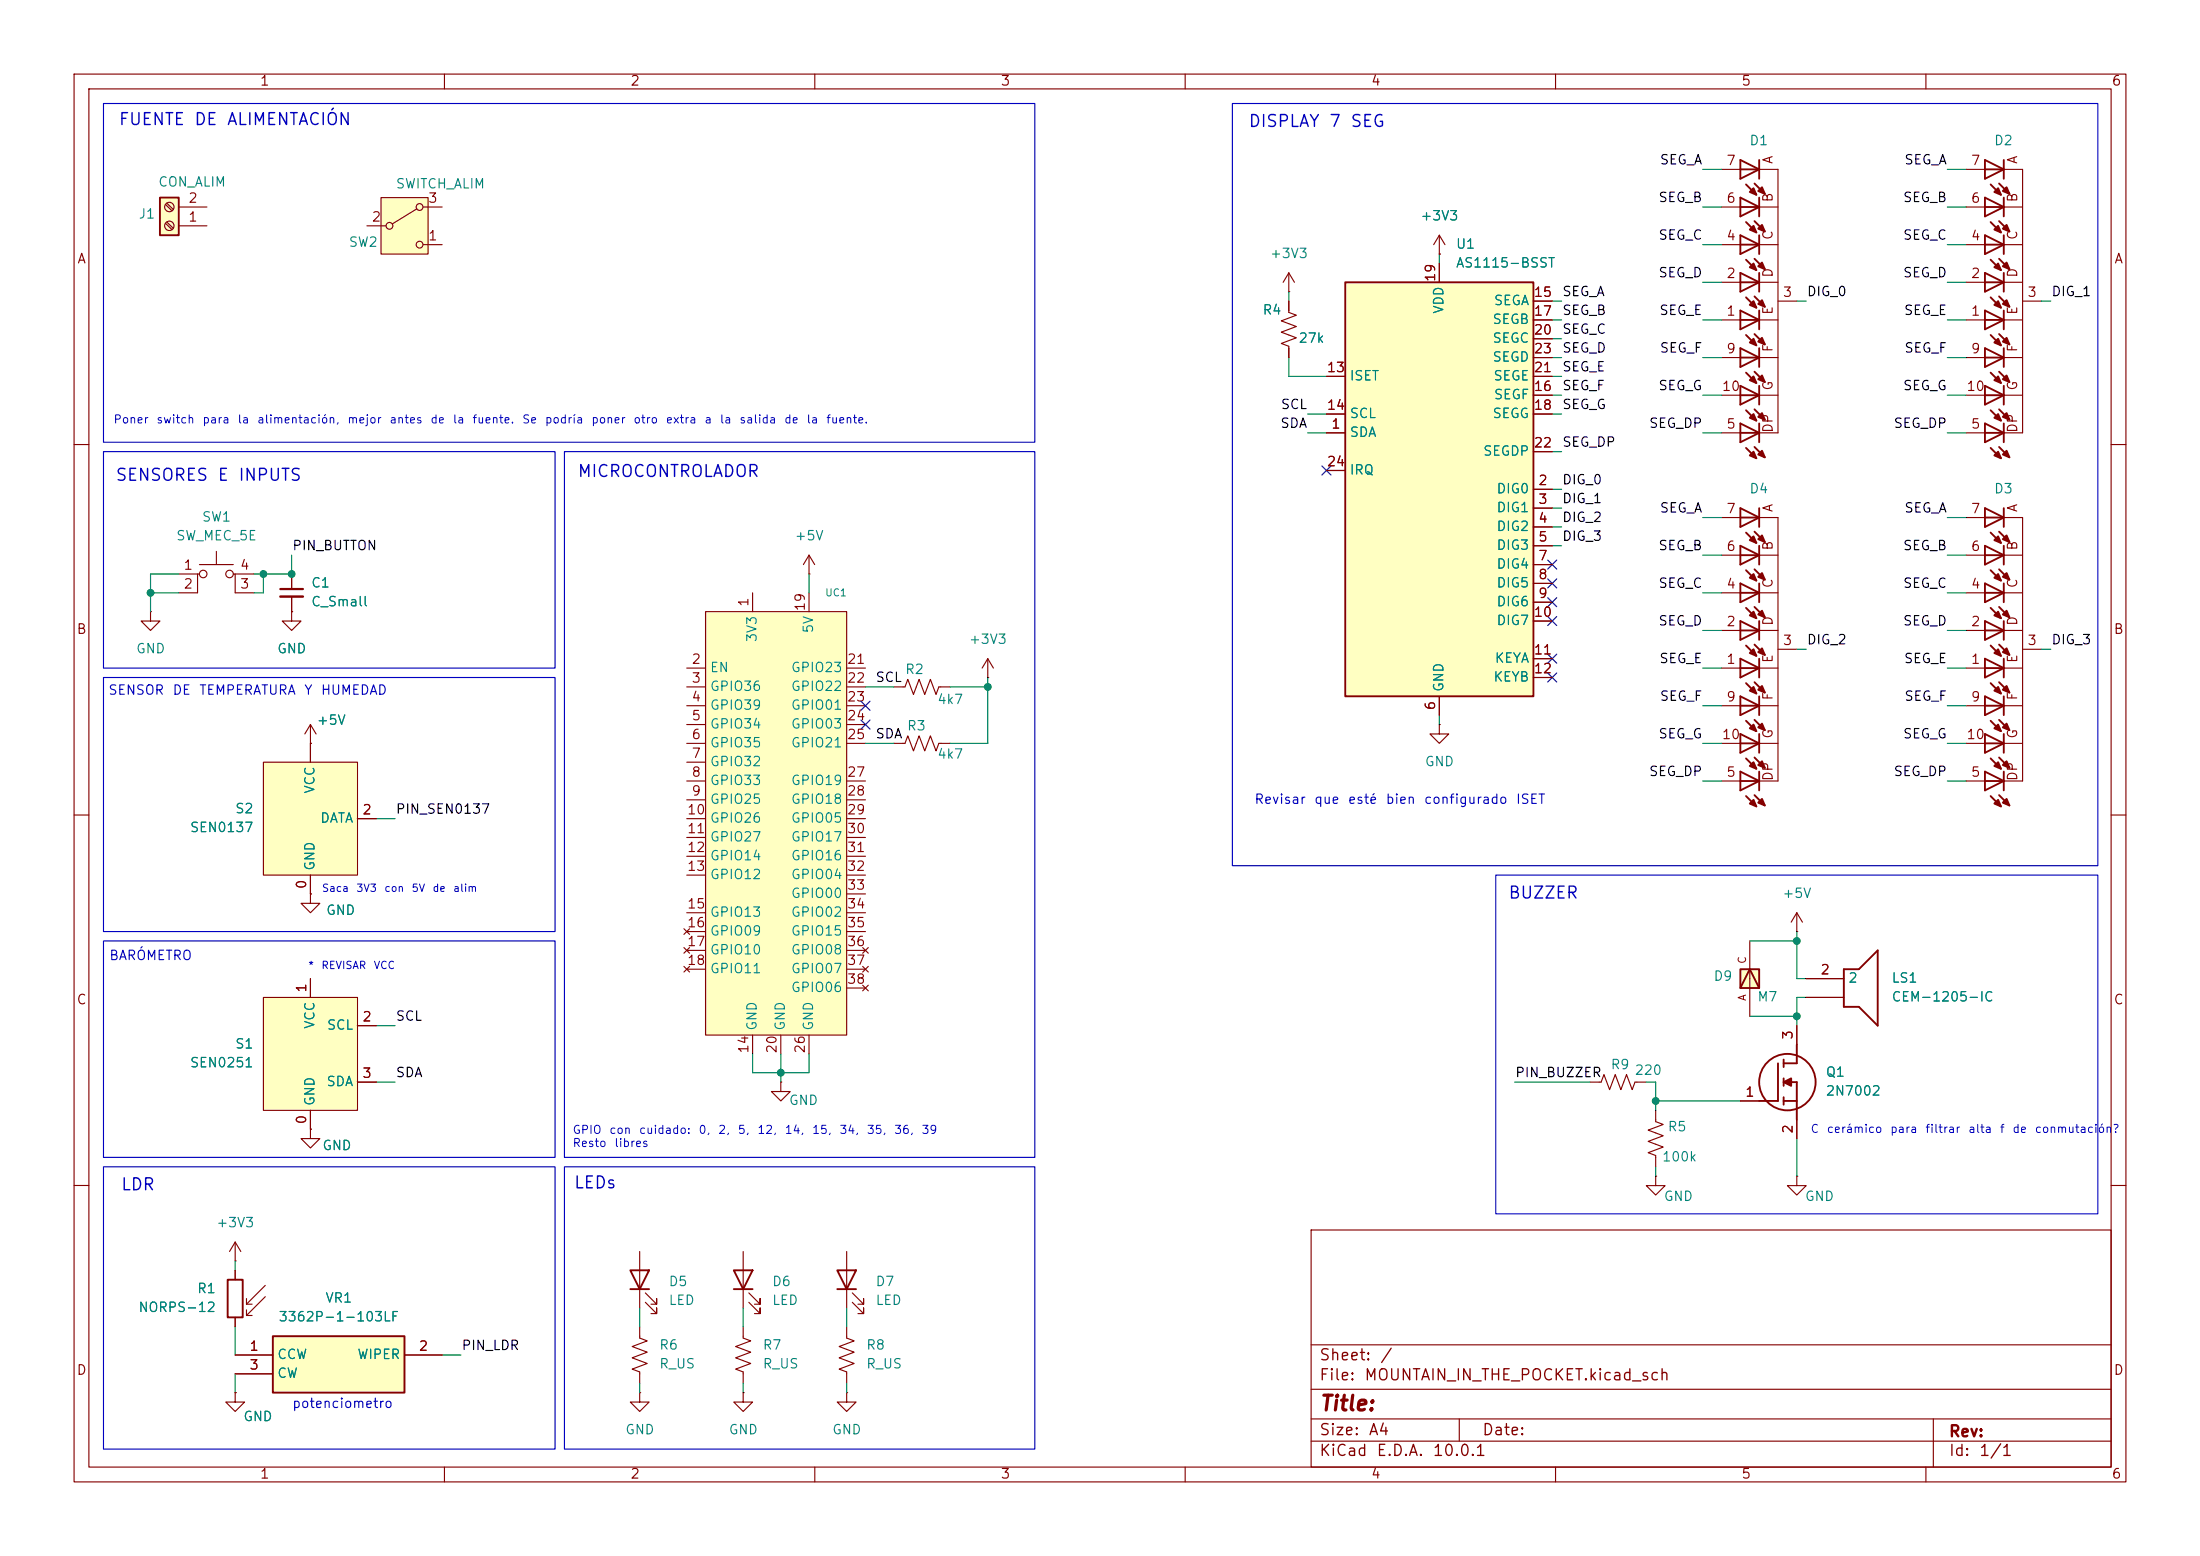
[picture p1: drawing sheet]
<svg xmlns="http://www.w3.org/2000/svg" width="297mm" height="210mm" viewBox="0 0 297 210" stroke-linecap="round" stroke-linejoin="round" font-family="sans-serif">
<path d="M0 0h297v210h-297z" fill="#fff" stroke="#fff" stroke-width=".14"/>
<g fill="none" stroke="#840000" stroke-width=".15">
<path d="M10 10h277v190h-277zM12 12h273v186h-273zM60 10v2M110 10v2M160 10v2M210 10v2M260 10v2M10 60h2M285 60h2M10 110h2M285 110h2M10 160h2"/>
<path d="M177 166h108v32h-108zM285 160h2M60 198v2M110 198v2M160 198v2M177 194.5h108M177 191.5h108M177 187.5h108M177 181.5h108M197 191.5v3M210 198v2M260 198v2"/>
<path d="M261 191.5v6.5"/>
</g>
<path d="M234.9 130.8h2.6v2.6h-2.6z" fill="#ffffc2"/>
<path d="M234.9 130.8h2.6v2.6h-2.6zM234.9 133.4l1.3-2.6 1.3 2.6" fill="none" stroke="#840000" stroke-width=".25"/>
<g fill="none" stroke="#840000" stroke-width=".15">
<path d="M236.2 127v10.2M41.9 152.4v1.3h1.3l-1.3 1.2-1.3-1.2h1.3M41.9 152.4h.1M214.6 146.1h1.6l.3-1.1 .8 2.1 .8-2.1 .7 2.1 .8-2.1 .7 2.1 .4-1h1.5M223.5 149.9v1.5l1 .4-2 .7 2 .8-2 .8 2 .7-2 .8 1 .4v1.5M223.5 158.8v1.2h1.3l-1.3 1.3-1.3-1.3h1.3M223.5 158.8h.1M242.6 158.8v1.2h1.2l-1.2 1.3-1.3-1.3h1.3M242.6 158.8h.1M114.3 179.1v1.5l1 .4-2 .7 2 .8-2 .8 2 .7-2 .8 1 .4v1.5M86.4 188v1.2h1.2l-1.2 1.3-1.3-1.3h1.3M86.4 188h.1"/>
<path d="M114.3 188v1.2h1.3l-1.3 1.3-1.3-1.3h1.3M114.3 188h.1"/>
</g>
<path d="M35.6 134.6h12.7v15.3h-12.7z" fill="#ffffc2"/>
<g fill="none" stroke="#840000" stroke-width=".15">
<path d="M109.2 77.5h.1M109.2 74.9l-.7 1.3M109.2 74.9l.8 1.3M109.2 74.9v2.6M39.4 82.6v1.2h1.2l-1.2 1.3-1.3-1.3h1.3M39.4 82.6h.1M120.6 92.7h1.6l.4-1 .7 2 .8-2 .7 2 .8-2 .8 2 .3-1h1.6M133.3 91.4h.1M133.3 88.9l-.7 1.3M133.3 88.9l.8 1.3M133.3 88.9v2.5M120.6 100.3h1.6l.4-1 .7 2 .8-2 .7 2 .8-2 .8 2 .3-1h1.6"/>
<path d="M35.6 134.6h12.7v15.3h-12.7zM41.9 132.1v2.5M48.3 138.4h2.5M41.9 149.9v2.5M48.3 146.1h2.5M86.4 179.1v1.5l1 .4-2.1 .7 2.1 .8-2.1 .8 2.1 .7-2.1 .8 1.1 .4v1.5M100.3 179.1v1.5l1 .4-2 .7 2 .8-2 .8 2 .7-2 .8 1 .4v1.5M100.3 188v1.2h1.3l-1.3 1.3-1.2-1.3h1.2M100.3 188h.1"/>
</g>
<path d="M51.4 26.7h6.4v7.6h-6.4z" fill="#ffffc2"/>
<g fill="none" stroke="#840000" stroke-width=".15">
<path d="M49.5 30.5h2.6M51.4 26.7h6.4v7.6h-6.4zM56.3 28.2l-3.3 2M57.1 33h2.6M57.1 27.9h2.6M174 39.4h.1M174 36.8l-.8 1.3M174 36.8l.8 1.3M174 36.8v2.6"/>
<circle cx="52.6" cy="30.5" r=".46"/>
<circle cx="56.6" cy="27.9" r=".46"/>
<circle cx="56.6" cy="33" r=".46"/>
</g>
<path d="M95.2 82.6h19.1v57.1h-19.1z" fill="#ffffc2"/>
<g fill="none" stroke="#840000" stroke-width=".15">
<path d="M194.3 34.3h.1M194.3 31.8l-.8 1.2M194.3 31.8l.8 1.2M194.3 31.8v2.5M20.3 82.6v1.2h1.3l-1.3 1.3-1.3-1.3h1.3M20.3 82.6h.1M92.7 90.2h2.5M92.7 92.7h2.5M92.7 95.3h2.5M92.7 97.8h2.5M95.2 82.6h19.1v57.1h-19.1zM101.6 80v2.6"/>
<path d="M109.2 80v2.6M114.3 90.2h2.5M114.3 92.7h2.5M114.3 95.3h2.5M114.3 97.8h2.5M92.7 100.3h2.5M92.7 102.9h2.5M92.7 105.4h2.5M92.7 108h2.5M92.7 110.5h2.5M92.7 113h2.5M92.7 115.6h2.5"/>
<path d="M92.7 118.1h2.5M114.3 100.3h2.5M114.3 105.4h2.5M114.3 108h2.5M114.3 110.5h2.5M114.3 113h2.5M114.3 115.6h2.5M114.3 118.1h2.5M92.3 125.3l.8 .8M92.3 127.9l.8 .8M92.3 130.4l.8 .8M92.7 123.2h2.5"/>
<path d="M92.7 125.7h2.5M92.7 128.3h2.5M92.7 130.8h2.5M93.1 125.3l-.8 .8M93.1 127.9l-.8 .8M93.1 130.4l-.8 .8M101.6 139.7v2.5M105.4 139.7v2.5M109.2 139.7v2.5M114.3 123.2h2.5M114.3 125.7h2.5M114.3 128.3h2.5"/>
<path d="M114.3 130.8h2.5M114.3 120.7h2.5M114.3 133.4h2.5M116.5 127.9l.7 .8M116.5 130.4l.7 .8M116.5 133l.7 .7M117.2 127.9l-.7 .8M117.2 130.4l-.7 .8M117.2 133l-.7 .7M105.4 146.1v1.2h1.3l-1.3 1.3-1.3-1.3h1.3M105.4 146.1h.1M31.7 170.2h.1"/>
<path d="M31.7 167.6l-.7 1.3M31.7 167.6l.8 1.3M31.7 167.6v2.6M31.7 171.5v1.2M31.7 177.8v1.3M33.3 176h.7M33.3 175.3v.7M33.3 176.8v.7M33.3 177.5h.7M35.8 173.5l-2.5 2.5M35.8 175l-2.5 2.5M31.7 188v1.2h1.3l-1.3 1.3-1.2-1.3h1.2"/>
<path d="M31.7 188h.1"/>
</g>
<path d="M30.7 172.7h2.1v5.1h-2.1z" fill="none" stroke="#840000" stroke-width=".25"/>
<path d="M36.8 180.3h17.8v7.7h-17.8z" fill="#ffffc2"/>
<path d="M36.8 180.3h17.8v7.7h-17.8z" fill="none" stroke="#840000" stroke-width=".25"/>
<path d="M39.4 77.5v2M39.4 80.5v2.1M194.3 97.8v1.3h1.3l-1.3 1.2-1.3-1.2h1.3M194.3 97.8h.1M31.7 182.9h5.1M31.7 185.4h5.1M54.6 182.9h5.1" fill="none" stroke="#840000" stroke-width=".15"/>
<path d="M37.8 79.5h3.1" fill="none" stroke="#840000" stroke-width=".3"/>
<path d="M37.8 80.5h3.1" fill="none" stroke="#840000" stroke-width=".33"/>
<path d="M21.6 26.7h2.5v5.1h-2.5z" fill="#ffffc2"/>
<g fill="none" stroke="#840000" stroke-width=".25">
<path d="M21.6 26.7h2.5v5.1h-2.5zM268 68.6l2.5 1.3-2.5 1.2zM268 69.9h2.5M268 73.7l2.5 1.2-2.5 1.3zM268 78.7l2.5 1.3-2.5 1.3zM268 74.9h2.5M268.7 71.9l1.4 1.4M268.7 77l1.4 1.4M269.9 71.8l1.4 1.4M269.9 76.8l1.4 1.4M270.5 68.6v2.5M270.5 73.7v2.5"/>
<path d="M270.5 78.7v2.6M268 83.8l2.5 1.3-2.5 1.3zM268 88.9l2.5 1.3-2.5 1.2zM268 94l2.5 1.3-2.5 1.2zM268 99.1l2.5 1.2-2.5 1.3zM268 80h2.5M268 85.1h2.5M268 90.2h2.5M268 95.3h2.5M268.7 82l1.4 1.4M268.7 87.1l1.4 1.4M268.7 92.2l1.4 1.4"/>
<path d="M268.7 97.3l1.4 1.4M269.9 81.9l1.4 1.4M269.9 87l1.4 1.4M269.9 92.1l1.4 1.4M269.9 97.2l1.4 1.4M270.5 83.8v2.6M270.5 88.9v2.5M270.5 94v2.5M270.5 99.1v2.5M268 104.1l2.5 1.3-2.5 1.3zM268 100.3h2.5M268 105.4h2.5"/>
<path d="M268.7 102.4l1.4 1.4M268.7 107.4l1.4 1.4M269.9 102.2l1.4 1.4M269.9 107.3l1.4 1.4M270.5 104.1v2.6M248.9 130.8h2.1l2.5-2.5v10.1l-2.5-2.5h-2.1zM240 143.5v5.1h-2.5M240.8 148.6h1.8M240.8 143v1M240.8 145.5v1.1M240.8 148.1v1M240.8 146.1h1.8v5"/>
<path d="M242.6 141v2.5h-1.8"/>
<circle cx="241.3" cy="146" r="3.8"/>
</g>
<g fill="none" stroke="#840000" stroke-width=".15">
<path d="M22.4 30.1l.8 .9M22.4 27.6l.8 .8M22.5 30l.9 .8M22.5 27.4l.9 .9M24.1 30.5h3.8M24.1 27.9h3.8M265.4 69.9h2.6M265.4 74.9h2.6M270.5 69.9h2.5v35.5h-2.5M270.5 74.9h2.5M265.4 80h2.6M265.4 85.1h2.6"/>
<path d="M265.4 90.2h2.6M265.4 95.3h2.6M270.5 80h2.5M270.5 85.1h2.5M270.5 90.2h2.5M270.5 95.3h2.5M273 87.6h2.6M265.4 100.3h2.6M265.4 105.4h2.6M270.5 100.3h2.5M41.9 120.7v1.2h1.3l-1.3 1.3-1.3-1.3h1.3M41.9 120.7h.1"/>
<path d="M242.6 125.7h.1M242.6 123.2l-.8 1.3M242.6 123.2l.7 1.3M242.6 123.2v2.5M242.6 138.4v2.6M243.8 134.6h5.1M243.8 132.1h5.1M234.9 148.6h2.6M242.6 151.1v2.6"/>
<circle cx="22.9" cy="30.5" r=".63"/>
<circle cx="22.9" cy="27.9" r=".63"/>
</g>
<g fill="#840000" stroke="#840000" stroke-width=".25">
<path d="M240.8 146.1l1-.6v1.1z"/>
<path d="M270.4 72.8l.5-.5 .4 .9z"/>
<path d="M269.2 72.9l.5-.5 .4 .9z"/>
<path d="M270.4 77.9l.5-.6 .4 .9z"/>
<path d="M269.2 78l.5-.5 .4 .9z"/>
<path d="M270.4 82.9l.5-.5 .4 .9z"/>
<path d="M269.2 83.1l.5-.5 .4 .8z"/>
<path d="M270.4 88l.5-.5 .4 .9z"/>
<path d="M269.2 88.1l.5-.5 .4 .9z"/>
<path d="M270.4 93.1l.5-.5 .4 .9z"/>
<path d="M269.2 93.2l.5-.5 .4 .9z"/>
<path d="M270.4 98.2l.5-.5 .4 .9z"/>
<path d="M269.2 98.3l.5-.5 .4 .9z"/>
<path d="M270.4 103.3l.5-.6 .4 .9z"/>
<path d="M269.2 103.4l.5-.5 .4 .9z"/>
<path d="M270.4 108.3l.5-.5 .4 .9z"/>
<path d="M269.2 108.5l.5-.5 .4 .8z"/>
</g>
<path d="M35.6 102.9h12.7v15.2h-12.7z" fill="#ffffc2"/>
<path d="M35.6 102.9h12.7v15.2h-12.7zM41.9 100.3v2.6M41.9 118.1v2.6M48.3 110.5h2.5" fill="none" stroke="#840000" stroke-width=".15"/>
<path d="M181.6 38.1h25.4v55.9h-25.4z" fill="#ffffc2"/>
<g fill="none" stroke="#840000" stroke-width=".25">
<path d="M181.6 38.1h25.4v55.9h-25.4zM234.9 22.9h2.6M234.9 27.9h2.6M234.9 33h2.6M234.9 38.1h2.6M234.9 21.6l2.6 1.3-2.6 1.2zM234.9 26.7l2.6 1.2-2.6 1.3zM234.9 31.8l2.6 1.2-2.6 1.3zM234.9 36.8l2.6 1.3-2.6 1.3zM235.7 24.9l1.4 1.4M235.7 30l1.4 1.4M235.7 35.1l1.4 1.3"/>
<path d="M236.9 24.8l1.4 1.4M236.9 29.8l1.4 1.4M236.9 34.9l1.4 1.4M237.5 21.6v2.5M237.5 26.7v2.5M237.5 31.8v2.5M237.5 36.8v2.6M268 21.6l2.5 1.3-2.5 1.2zM268 22.9h2.5M268 26.7l2.5 1.2-2.5 1.3zM268 31.8l2.5 1.2-2.5 1.3zM268 36.8l2.5 1.3-2.5 1.3z"/>
<path d="M268 27.9h2.5M268 33h2.5M268 38.1h2.5M268.7 24.9l1.4 1.4M268.7 30l1.4 1.4M268.7 35.1l1.4 1.3M269.9 24.8l1.4 1.4M269.9 29.8l1.4 1.4M269.9 34.9l1.4 1.4M270.5 21.6v2.5M270.5 26.7v2.5M270.5 31.8v2.5"/>
<path d="M270.5 36.8v2.6M234.9 43.2h2.6M234.9 48.3h2.6M234.9 53.3h2.6M234.9 58.4h2.6M234.9 41.9l2.6 1.3-2.6 1.3zM234.9 47l2.6 1.3-2.6 1.2zM234.9 52.1l2.6 1.2-2.6 1.3zM234.9 57.2l2.6 1.2-2.6 1.3zM235.7 40.1l1.4 1.4M235.7 45.2l1.4 1.4M235.7 50.3l1.4 1.4"/>
<path d="M235.7 55.4l1.4 1.4M236.9 40l1.4 1.4M236.9 45.1l1.4 1.4M236.9 50.2l1.4 1.4M236.9 55.2l1.4 1.4M237.5 41.9v2.6M237.5 47v2.5M237.5 52.1v2.5M237.5 57.2v2.5M268 41.9l2.5 1.3-2.5 1.3zM268 47l2.5 1.3-2.5 1.2zM268 52.1l2.5 1.2-2.5 1.3z"/>
<path d="M268 57.2l2.5 1.2-2.5 1.3zM268 43.2h2.5M268 48.3h2.5M268 53.3h2.5M268 58.4h2.5M268.7 40.1l1.4 1.4M268.7 45.2l1.4 1.4M268.7 50.3l1.4 1.4M268.7 55.4l1.4 1.4M269.9 40l1.4 1.4M269.9 45.1l1.4 1.4M269.9 50.2l1.4 1.4"/>
<path d="M269.9 55.2l1.4 1.4M270.5 41.9v2.6M270.5 47v2.5M270.5 52.1v2.5M270.5 57.2v2.5M234.9 68.6l2.6 1.3-2.6 1.2zM234.9 73.7l2.6 1.2-2.6 1.3zM234.9 78.7l2.6 1.3-2.6 1.3zM234.9 69.9h2.6M234.9 74.9h2.6M235.7 60.5l1.4 1.3M235.7 71.9l1.4 1.4"/>
<path d="M235.7 77l1.4 1.4M236.9 60.3l1.4 1.4M236.9 71.8l1.4 1.4M236.9 76.8l1.4 1.4M237.5 68.6v2.5M237.5 73.7v2.5M237.5 78.7v2.6M268.7 60.5l1.4 1.3M269.9 60.3l1.4 1.4M234.9 83.8l2.6 1.3-2.6 1.3zM234.9 88.9l2.6 1.3-2.6 1.2zM234.9 94l2.6 1.3-2.6 1.2z"/>
<path d="M234.9 99.1l2.6 1.2-2.6 1.3zM234.9 80h2.6M234.9 85.1h2.6M234.9 90.2h2.6M234.9 95.3h2.6M235.7 82l1.4 1.4M235.7 87.1l1.4 1.4M235.7 92.2l1.4 1.4M235.7 97.3l1.4 1.4M236.9 81.9l1.4 1.4M236.9 87l1.4 1.4M236.9 92.1l1.4 1.4"/>
<path d="M236.9 97.2l1.4 1.4M237.5 83.8v2.6M237.5 88.9v2.5M237.5 94v2.5M237.5 99.1v2.5M234.9 104.1l2.6 1.3-2.6 1.3zM234.9 100.3h2.6M234.9 105.4h2.6M235.7 102.4l1.4 1.4M235.7 107.4l1.4 1.4M236.9 102.2l1.4 1.4M236.9 107.3l1.4 1.4"/>
<path d="M237.5 104.1v2.6M85.1 171.5h2.5l-1.2 2.5zM85.1 174h2.5M99.1 171.5h2.5l-1.3 2.5zM99.1 174h2.5M113 171.5h2.6l-1.3 2.5zM113 174h2.6"/>
</g>
<g fill="none" stroke="#840000" stroke-width=".15">
<path d="M194.3 34.3h.1M194.3 35.6v2.5M232.4 22.9h2.5M232.4 27.9h2.5M232.4 33h2.5M232.4 38.1h2.5M237.5 22.9h2.5v35.5h-2.5M237.5 27.9h2.5M237.5 33h2.5M237.5 38.1h2.5M265.4 22.9h2.6M265.4 27.9h2.6"/>
<path d="M265.4 33h2.6M265.4 38.1h2.6M270.5 22.9h2.5v35.5h-2.5M270.5 27.9h2.5M270.5 33h2.5M270.5 38.1h2.5M174 40.6v1.6l1 .3-2 .8 2 .8-2 .7 2 .8-2 .8 1 .3v1.6M179.1 58.4h2.5M179.1 50.8h2.5M179.1 55.9h2.5M207 50.8h2.5M207 55.9h2.5"/>
<path d="M207 40.6h2.5M207 53.3h2.5M207 43.2h2.5M207 45.7h2.5M207 48.3h2.5M232.4 58.4h2.5M232.4 53.3h2.5M232.4 43.2h2.5M232.4 48.3h2.5M237.5 53.3h2.5M237.5 43.2h2.5M237.5 48.3h2.5"/>
<path d="M240 40.6h2.6M265.4 58.4h2.6M265.4 53.3h2.6M265.4 43.2h2.6M265.4 48.3h2.6M270.5 53.3h2.5M270.5 43.2h2.5M270.5 48.3h2.5M273 40.6h2.6M24.1 77.5h2.6M26.9 77.5h-.2v2.5h-2.6M26.9 76.2h4.6"/>
<path d="M29.2 74.4v1.8M31.5 77.5h.2v2.5h2.6M31.7 77.5h2.6M39.4 77.5v2M179.1 63.5h2.5M207 66h2.5M207 68.6h2.5M207 71.1h2.5M207 73.7h2.5M207 76.2h2.5M207 78.7h2.5M207 61h2.5"/>
<path d="M232.4 69.9h2.5M232.4 74.9h2.5M237.5 69.9h2.5v35.5h-2.5M237.5 74.9h2.5M39.4 82.6h.1M39.4 80.5v2.1M41.9 97.8l-.8 1.3M41.9 97.8l.8 1.3M41.9 97.8v5.1M194.3 94v2.5M207 81.3h2.5M207 83.8h2.5"/>
<path d="M207 88.9h2.5M207 91.4h2.5M232.4 80h2.5M232.4 85.1h2.5M232.4 90.2h2.5M232.4 95.3h2.5M237.5 80h2.5M237.5 85.1h2.5M237.5 90.2h2.5M237.5 95.3h2.5M240 87.6h2.6M41.9 100.3h.1"/>
<path d="M41.9 118.1v2.6M48.3 110.5h2.5M232.4 100.3h2.5M232.4 105.4h2.5M237.5 100.3h2.5M41.9 120.7h.1M41.9 132.1v2.5M48.3 138.4h2.5M242.6 138.4v2.6M243.8 134.6h5.1M243.8 132.1h5.1M41.9 152.4h.1"/>
<path d="M41.9 149.9v2.5M48.3 146.1h2.5M234.9 148.6h2.6M242.6 151.1v2.6M31.7 171.5v1.2M31.7 177.8v1.3M86.4 168.9v7.6M87.1 175.8l1.5 1.5v-.8v.8h-.7M87.1 174.5l1.5 1.5v-.7v.7h-.7M100.3 168.9v7.6M101.1 175.8l1.5 1.5v-.8v.8h-.7M101.1 174.5l1.5 1.5v-.7v.7h-.7"/>
<path d="M114.3 168.9v7.6M115.1 175.8l1.5 1.5v-.8v.8h-.8M115.1 174.5l1.5 1.5v-.7v.7h-.8M31.7 188h.1M31.7 182.9h5.1M31.7 185.4h5.1M54.6 182.9h5.1"/>
<circle cx="27.4" cy="77.5" r=".51"/>
<circle cx="31" cy="77.5" r=".51"/>
</g>
<g fill="#840000" stroke="#840000" stroke-width=".25">
<path d="M270.4 25.8l.5-.5 .4 .9z"/>
<path d="M269.2 25.9l.5-.5 .4 .9z"/>
<path d="M270.4 30.9l.5-.5 .4 .8z"/>
<path d="M269.2 31l.5-.5 .4 .9z"/>
<path d="M270.4 35.9l.5-.5 .4 .9z"/>
<path d="M269.2 36.1l.5-.5 .4 .8z"/>
<path d="M270.4 41l.5-.5 .4 .9z"/>
<path d="M269.2 41.1l.5-.5 .4 .9z"/>
<path d="M270.4 46.1l.5-.5 .4 .9z"/>
<path d="M269.2 46.2l.5-.5 .4 .9z"/>
<path d="M270.4 51.2l.5-.5 .4 .9z"/>
<path d="M269.2 51.3l.5-.5 .4 .9z"/>
<path d="M270.4 56.3l.5-.5 .4 .8z"/>
<path d="M269.2 56.4l.5-.5 .4 .9z"/>
<path d="M270.4 61.3l.5-.5 .4 .9z"/>
<path d="M269.2 61.5l.5-.5 .4 .8z"/>
<path d="M237.4 25.8l.5-.5 .4 .9z"/>
<path d="M236.2 25.9l.5-.5 .4 .9z"/>
<path d="M237.4 30.9l.5-.5 .4 .8z"/>
<path d="M236.2 31l.5-.5 .4 .9z"/>
<path d="M237.4 35.9l.5-.5 .4 .9z"/>
<path d="M236.2 36.1l.5-.5 .4 .8z"/>
<path d="M237.4 41l.5-.5 .4 .9z"/>
<path d="M236.2 41.1l.5-.5 .4 .9z"/>
<path d="M237.4 46.1l.5-.5 .4 .9z"/>
<path d="M236.2 46.2l.5-.5 .4 .9z"/>
<path d="M237.4 51.2l.5-.5 .4 .9z"/>
<path d="M236.2 51.3l.5-.5 .4 .9z"/>
<path d="M237.4 56.3l.5-.5 .4 .8z"/>
<path d="M236.2 56.4l.5-.5 .4 .9z"/>
<path d="M237.4 61.3l.5-.5 .4 .9z"/>
<path d="M236.2 61.5l.5-.5 .4 .8z"/>
<path d="M237.4 72.8l.5-.5 .4 .9z"/>
<path d="M236.2 72.9l.5-.5 .4 .9z"/>
<path d="M237.4 77.9l.5-.6 .4 .9z"/>
<path d="M236.2 78l.5-.5 .4 .9z"/>
<path d="M237.4 82.9l.5-.5 .4 .9z"/>
<path d="M236.2 83.1l.5-.5 .4 .8z"/>
<path d="M237.4 88l.5-.5 .4 .9z"/>
<path d="M236.2 88.1l.5-.5 .4 .9z"/>
<path d="M237.4 93.1l.5-.5 .4 .9z"/>
<path d="M236.2 93.2l.5-.5 .4 .9z"/>
<path d="M237.4 98.2l.5-.5 .4 .9z"/>
<path d="M236.2 98.3l.5-.5 .4 .9z"/>
<path d="M237.4 103.3l.5-.6 .4 .9z"/>
<path d="M236.2 103.4l.5-.5 .4 .9z"/>
<path d="M237.4 108.3l.5-.5 .4 .9z"/>
<path d="M236.2 108.5l.5-.5 .4 .8z"/>
</g>
<g fill="none" stroke="#008400" stroke-width=".15">
<path d="M174 39.4v1.2M194.3 34.3v1.3M229.9 22.9h2.5M229.9 33h2.5M229.9 27.9h2.5M229.9 38.1h2.5M262.9 22.9h2.5M262.9 33h2.5M262.9 27.9h2.5M262.9 38.1h2.5M174 48.3v2.5h5.1M176.5 55.9h2.6"/>
<path d="M176.5 58.4h2.6M209.5 43.2h1.3M209.5 45.7h1.3M209.5 48.3h1.3M209.5 50.8h1.3M209.5 53.3h1.3M209.5 55.9h1.3M209.5 40.6h1.3M229.9 43.2h2.5M229.9 48.3h2.5M229.9 53.3h2.5M229.9 58.4h2.5"/>
<path d="M242.6 40.6h1.2M262.9 43.2h2.5M262.9 48.3h2.5M262.9 53.3h2.5M262.9 58.4h2.5M275.6 40.6h1.3M24.1 77.5h-3.8v5.1M35.6 77.5v2.5h-1.3M39.4 74.9v2.6h-5.1M109.2 77.5v2.5M209.5 61h1.3M209.5 68.6h1.3"/>
<path d="M209.5 66h1.3M209.5 71.1h1.3M209.5 73.7h1.3M229.9 69.9h2.5M229.9 74.9h2.5M262.9 69.9h2.5M262.9 74.9h2.5M20.3 80h3.8M116.8 92.7h3.8M128.3 92.7h5M133.3 91.4v8.9h-5M194.3 96.5v1.3"/>
<path d="M229.9 90.2h2.5M229.9 85.1h2.5M229.9 95.3h2.5M229.9 80h2.5M242.6 87.6h1.2M262.9 90.2h2.5M262.9 85.1h2.5M262.9 95.3h2.5M262.9 80h2.5M275.6 87.6h1.3M50.8 110.5h2.5M116.8 100.3h3.8"/>
<path d="M229.9 100.3h2.5M229.9 105.4h2.5M262.9 100.3h2.5M262.9 105.4h2.5M50.8 138.4h2.5M236.2 127h6.4M236.2 137.2h6.4M242.6 125.7v6.4h1.2M243.8 134.6h-1.2v3.8M50.8 146.1h2.5M101.6 142.2v2.6h7.6v-2.6M105.4 142.2v3.9"/>
<path d="M204.5 146.1h10.1M222.2 146.1h1.3v3.8M223.5 157.5v1.3M223.5 148.6h11.4M242.6 153.7v5.1M31.7 170.2v1.3M31.7 179.1v3.8M86.4 176.5v2.6M100.3 176.5v2.6M114.3 176.5v2.6M31.7 185.4v2.6M59.7 182.9h2.5"/>
<path d="M86.4 186.7v1.3M100.3 186.7v1.3M114.3 186.7v1.3"/>
</g>
<g fill="none" stroke="#000084" stroke-width=".15">
<path d="M178.5 62.9l1.2 1.2M179.7 62.9l-1.2 1.2M208.9 75.6l1.3 1.2M208.9 78.1l1.3 1.2M210.2 75.6l-1.3 1.2M210.2 78.1l-1.3 1.2M116.2 94.6l1.2 1.3M116.2 97.2l1.2 1.2M117.4 94.6l-1.2 1.3M117.4 97.2l-1.2 1.2M208.9 83.2l1.3 1.2M208.9 88.3l1.3 1.2"/>
<path d="M208.9 90.8l1.3 1.2M208.9 80.7l1.3 1.2M210.2 83.2l-1.3 1.2M210.2 88.3l-1.3 1.2M210.2 90.8l-1.3 1.2M210.2 80.7l-1.3 1.2"/>
</g>
<path d="M14 14h125.7v45.7h-125.7zM166.4 14h116.8v102.8h-116.8zM14 61h60.9v29.2h-60.9zM76.2 61h63.5v95.2h-63.5zM14 91.4h60.9v34.3h-60.9zM201.9 118.1h81.3v45.7h-81.3zM14 127h60.9v29.2h-60.9zM14 157.5h60.9v38.1h-60.9zM76.2 157.5h63.5v38.1h-63.5z" fill="none" stroke="#0000c2" stroke-width=".15"/>
<g fill="#008400" stroke="#008400" stroke-width=".14">
<circle cx="105.4" cy="144.8" r=".46"/>
<circle cx="133.3" cy="92.7" r=".46"/>
<circle cx="223.5" cy="148.6" r=".46"/>
<circle cx="242.6" cy="137.2" r=".46"/>
<circle cx="242.6" cy="127" r=".46"/>
<circle cx="20.3" cy="80" r=".46"/>
<circle cx="35.6" cy="77.5" r=".46"/>
<circle cx="39.4" cy="77.5" r=".46"/>
</g>
<text font-size="2" fill="#840000" x="178" y="190.9">Title:</text>
<g font-size="1.6" fill="#0000c2">
<text x="15.9" y="17.3">FUENTE DE ALIMENTACIÓN</text>
<text x="168.4" y="17.5">DISPLAY 7 SEG</text>
<text x="15.5" y="65.3">SENSORES E INPUTS</text>
<text x="77.9" y="64.8">MICROCONTROLADOR</text>
<text x="203.5" y="121.7">BUZZER</text>
<text x="16.2" y="161.1">LDR</text>
<text x="77.4" y="160.8">LEDs</text>
</g>
<g font-size="1.5" fill="#840000">
<text x="178" y="184">Sheet:</text>
<text x="186.2" y="184">/</text>
<text x="178" y="186.7">File:</text>
<text x="184.1" y="186.7">MOUNTAIN_IN_THE_POCKET.kicad_sch</text>
<text x="178" y="196.9">KiCad</text>
<text x="178" y="194.1">Size:</text>
<text x="184.7" y="194.1">A4</text>
<text x="185.7" y="196.9">E.D.A.</text>
<text x="193.3" y="196.9">10.0.1</text>
<text x="200" y="194.1">Date:</text>
<text x="263" y="194.3">Rev:</text>
<text x="263" y="196.9">Id:</text>
<text x="267.1" y="196.9">1/1</text>
</g>
<g font-size="1.3" fill="#840000">
<text x="35" y="11.9">1</text>
<text x="85" y="11.9">2</text>
<text x="135" y="11.9">3</text>
<text x="185" y="11.9">4</text>
<text x="235" y="11.9">5</text>
<text x="285" y="11.9">6</text>
<text x="233" y="22.6">7</text>
<text x="239.6" y="22.2" transform="rotate(-90 239.6 22.2)">A</text>
<text x="266" y="22.6">7</text>
<text x="272.6" y="22.2" transform="rotate(-90 272.6 22.2)">A</text>
<text x="25.3" y="27.7">2</text>
<text x="57.7" y="27.7">3</text>
<text x="233" y="27.7">6</text>
<text x="239.6" y="27.4" transform="rotate(-90 239.6 27.4)">B</text>
<text x="266" y="27.7">6</text>
<text x="272.6" y="27.4" transform="rotate(-90 272.6 27.4)">B</text>
<text x="10.3" y="35.9">A</text>
<text x="25.3" y="30.2">1</text>
<text x="50.1" y="30.2">2</text>
<text x="57.7" y="32.8">1</text>
<text x="233" y="32.8">4</text>
<text x="239.6" y="32.5" transform="rotate(-90 239.6 32.5)">C</text>
<text x="266" y="32.8">4</text>
<text x="272.6" y="32.5" transform="rotate(-90 272.6 32.5)">C</text>
<text x="285.3" y="35.9">A</text>
<text x="194.1" y="38.1" transform="rotate(-90 194.1 38.1)">19</text>
<text x="207" y="40.4">15</text>
<text x="233" y="37.8">2</text>
<text x="239.6" y="37.6" transform="rotate(-90 239.6 37.6)">D</text>
<text x="240.6" y="40.4">3</text>
<text x="266" y="37.8">2</text>
<text x="272.6" y="37.6" transform="rotate(-90 272.6 37.6)">D</text>
<text x="273.6" y="40.4">3</text>
<text x="207" y="42.9">17</text>
<text x="207" y="45.5">20</text>
<text x="233" y="42.9">1</text>
<text x="239.6" y="47.6" transform="rotate(-90 239.6 47.6)">F</text>
<text x="239.6" y="42.6" transform="rotate(-90 239.6 42.6)">E</text>
<text x="266" y="42.9">1</text>
<text x="272.6" y="47.6" transform="rotate(-90 272.6 47.6)">F</text>
<text x="272.6" y="42.6" transform="rotate(-90 272.6 42.6)">E</text>
<text x="179" y="50.5">13</text>
<text x="207" y="53.1">16</text>
<text x="207" y="50.5">21</text>
<text x="207" y="48">23</text>
<text x="232.4" y="53.1">10</text>
<text x="233" y="48">9</text>
<text x="239.6" y="52.8" transform="rotate(-90 239.6 52.8)">G</text>
<text x="265.4" y="53.1">10</text>
<text x="266" y="48">9</text>
<text x="272.6" y="52.8" transform="rotate(-90 272.6 52.8)">G</text>
<text x="179" y="55.6">14</text>
<text x="179.6" y="58.2">1</text>
<text x="207" y="55.6">18</text>
<text x="233" y="58.2">5</text>
<text x="239.6" y="58.5" transform="rotate(-90 239.6 58.5)">DP</text>
<text x="266" y="58.2">5</text>
<text x="272.6" y="58.5" transform="rotate(-90 272.6 58.5)">DP</text>
<text x="179" y="63.2">24</text>
<text x="207" y="60.7">22</text>
<text x="207.6" y="65.8">2</text>
<text x="207.6" y="68.3">3</text>
<text x="207.6" y="70.9">4</text>
<text x="233" y="69.6">7</text>
<text x="239.6" y="69.2" transform="rotate(-90 239.6 69.2)">A</text>
<text x="266" y="69.6">7</text>
<text x="272.6" y="69.2" transform="rotate(-90 272.6 69.2)">A</text>
<text x="24.7" y="77.2">1</text>
<text x="32.3" y="77.2">4</text>
<text x="207.6" y="73.4">5</text>
<text x="207.6" y="75.9">7</text>
<text x="233" y="74.7">6</text>
<text x="239.6" y="74.4" transform="rotate(-90 239.6 74.4)">B</text>
<text x="266" y="74.7">6</text>
<text x="272.6" y="74.4" transform="rotate(-90 272.6 74.4)">B</text>
<text x="24.7" y="79.8">2</text>
<text x="32.3" y="79.8">3</text>
<text x="101.3" y="82" transform="rotate(-90 101.3 82)">1</text>
<text x="109" y="82.6" transform="rotate(-90 109 82.6)">19</text>
<text x="207" y="83.6">10</text>
<text x="207.6" y="78.5">8</text>
<text x="207.6" y="81">9</text>
<text x="233" y="79.8">4</text>
<text x="239.6" y="79.5" transform="rotate(-90 239.6 79.5)">C</text>
<text x="266" y="79.8">4</text>
<text x="272.6" y="79.5" transform="rotate(-90 272.6 79.5)">C</text>
<text x="10.3" y="85.9">B</text>
<text x="93.3" y="89.9">2</text>
<text x="114.3" y="89.9">21</text>
<text x="207" y="88.6">11</text>
<text x="233" y="89.9">1</text>
<text x="233" y="84.8">2</text>
<text x="239.6" y="89.6" transform="rotate(-90 239.6 89.6)">E</text>
<text x="239.6" y="84.6" transform="rotate(-90 239.6 84.6)">D</text>
<text x="240.6" y="87.4">3</text>
<text x="266" y="89.9">1</text>
<text x="266" y="84.8">2</text>
<text x="272.6" y="89.6" transform="rotate(-90 272.6 89.6)">E</text>
<text x="272.6" y="84.6" transform="rotate(-90 272.6 84.6)">D</text>
<text x="273.6" y="87.4">3</text>
<text x="285.3" y="85.9">B</text>
<text x="93.3" y="92.5">3</text>
<text x="93.3" y="95">4</text>
<text x="114.3" y="92.5">22</text>
<text x="114.3" y="95">23</text>
<text x="194.1" y="96" transform="rotate(-90 194.1 96)">6</text>
<text x="207" y="91.2">12</text>
<text x="233" y="95">9</text>
<text x="239.6" y="94.6" transform="rotate(-90 239.6 94.6)">F</text>
<text x="266" y="95">9</text>
<text x="272.6" y="94.6" transform="rotate(-90 272.6 94.6)">F</text>
<text x="93.3" y="97.5">5</text>
<text x="93.3" y="100.1">6</text>
<text x="114.3" y="97.5">24</text>
<text x="114.3" y="100.1">25</text>
<text x="232.4" y="100.1">10</text>
<text x="239.6" y="99.8" transform="rotate(-90 239.6 99.8)">G</text>
<text x="265.4" y="100.1">10</text>
<text x="272.6" y="99.8" transform="rotate(-90 272.6 99.8)">G</text>
<text x="93.3" y="102.6">7</text>
<text x="93.3" y="105.2">8</text>
<text x="93.3" y="107.7">9</text>
<text x="114.3" y="105.2">27</text>
<text x="114.3" y="107.7">28</text>
<text x="233" y="105.2">5</text>
<text x="239.6" y="105.5" transform="rotate(-90 239.6 105.5)">DP</text>
<text x="266" y="105.2">5</text>
<text x="272.6" y="105.5" transform="rotate(-90 272.6 105.5)">DP</text>
<text x="48.8" y="110.2">2</text>
<text x="92.7" y="110.2">10</text>
<text x="92.7" y="112.8">11</text>
<text x="114.3" y="110.2">29</text>
<text x="114.3" y="112.8">30</text>
<text x="92.7" y="115.3">12</text>
<text x="92.7" y="117.9">13</text>
<text x="114.3" y="115.3">31</text>
<text x="114.3" y="117.9">32</text>
<text x="41.7" y="120.1" transform="rotate(-90 41.7 120.1)">0</text>
<text x="92.7" y="122.9">15</text>
<text x="92.7" y="125.5">16</text>
<text x="114.3" y="120.4">33</text>
<text x="114.3" y="122.9">34</text>
<text x="114.3" y="125.5">35</text>
<text x="92.7" y="128">17</text>
<text x="92.7" y="130.6">18</text>
<text x="114.3" y="128">36</text>
<text x="114.3" y="130.6">37</text>
<text x="245.7" y="131.8">2</text>
<text x="10.3" y="135.9">C</text>
<text x="41.7" y="134.1" transform="rotate(-90 41.7 134.1)">1</text>
<text x="114.3" y="133.1">38</text>
<text x="285.3" y="135.9">C</text>
<text x="48.8" y="138.2">2</text>
<text x="101.3" y="142.3" transform="rotate(-90 101.3 142.3)">14</text>
<text x="105.2" y="142.3" transform="rotate(-90 105.2 142.3)">20</text>
<text x="109" y="142.3" transform="rotate(-90 109 142.3)">26</text>
<text x="242.3" y="140.4" transform="rotate(-90 242.3 140.4)">3</text>
<text x="48.8" y="145.8">3</text>
<text x="235.5" y="148.3">1</text>
<text x="41.7" y="151.8" transform="rotate(-90 41.7 151.8)">0</text>
<text x="242.3" y="153.1" transform="rotate(-90 242.3 153.1)">2</text>
<text x="10.3" y="185.9">D</text>
<text x="33.6" y="182.6">1</text>
<text x="33.6" y="185.2">3</text>
<text x="56.4" y="182.6">2</text>
<text x="285.3" y="185.9">D</text>
<text x="35" y="199.9">1</text>
<text x="85" y="199.9">2</text>
<text x="135" y="199.9">3</text>
<text x="185" y="199.9">4</text>
<text x="235" y="199.9">5</text>
<text x="285" y="199.9">6</text>
</g>
<g font-size="1.3">
<text x="224" y="22.5">SEG_A</text>
<text x="257" y="22.5">SEG_A</text>
<text x="223.8" y="27.6">SEG_B</text>
<text x="256.8" y="27.6">SEG_B</text>
<text x="223.8" y="32.7">SEG_C</text>
<text x="256.8" y="32.7">SEG_C</text>
<text x="210.8" y="40.3">SEG_A</text>
<text x="223.8" y="37.8">SEG_D</text>
<text x="243.8" y="40.3">DIG_0</text>
<text x="256.8" y="37.8">SEG_D</text>
<text x="276.9" y="40.3">DIG_1</text>
<text x="210.8" y="42.8">SEG_B</text>
<text x="210.8" y="47.9">SEG_D</text>
<text x="210.8" y="45.4">SEG_C</text>
<text x="223.9" y="42.8">SEG_E</text>
<text x="224" y="47.9">SEG_F</text>
<text x="256.9" y="42.8">SEG_E</text>
<text x="257" y="47.9">SEG_F</text>
<text x="210.8" y="53">SEG_F</text>
<text x="210.8" y="50.5">SEG_E</text>
<text x="223.8" y="53">SEG_G</text>
<text x="256.8" y="53">SEG_G</text>
<text x="172.8" y="58.1">SDA</text>
<text x="172.8" y="55.5">SCL</text>
<text x="210.8" y="55.5">SEG_G</text>
<text x="222.5" y="58.1">SEG_DP</text>
<text x="255.6" y="58.1">SEG_DP</text>
<text x="210.8" y="65.7">DIG_0</text>
<text x="210.8" y="60.6">SEG_DP</text>
<text x="210.8" y="68.2">DIG_1</text>
<text x="210.8" y="70.8">DIG_2</text>
<text x="224" y="69.5">SEG_A</text>
<text x="257" y="69.5">SEG_A</text>
<text x="39.4" y="74.6">PIN_BUTTON</text>
<text x="210.8" y="73.3">DIG_3</text>
<text x="223.8" y="74.6">SEG_B</text>
<text x="256.8" y="74.6">SEG_B</text>
<text x="223.8" y="79.7">SEG_C</text>
<text x="256.8" y="79.7">SEG_C</text>
<text x="223.8" y="84.7">SEG_D</text>
<text x="223.9" y="89.8">SEG_E</text>
<text x="243.8" y="87.3">DIG_2</text>
<text x="256.8" y="84.7">SEG_D</text>
<text x="256.9" y="89.8">SEG_E</text>
<text x="276.9" y="87.3">DIG_3</text>
<text x="118.1" y="92.4">SCL</text>
<text x="224" y="94.9">SEG_F</text>
<text x="257" y="94.9">SEG_F</text>
<text x="118.1" y="100">SDA</text>
<text x="223.8" y="100">SEG_G</text>
<text x="256.8" y="100">SEG_G</text>
<text x="222.5" y="105.1">SEG_DP</text>
<text x="255.6" y="105.1">SEG_DP</text>
<text x="53.3" y="110.1">PIN_SEN0137</text>
<text x="53.3" y="138.1">SCL</text>
<text x="53.3" y="145.7">SDA</text>
<text x="204.5" y="145.7">PIN_BUZZER</text>
<text x="62.2" y="182.5">PIN_LDR</text>
</g>
<g font-size="1.3" fill="#008484">
<text x="236.1" y="19.9">D1</text>
<text x="269.1" y="19.9">D2</text>
<text x="18.6" y="29.8">J1</text>
<text x="21.3" y="25.5">CON_ALIM</text>
<text x="53.3" y="25.8">SWITCH_ALIM</text>
<text x="47" y="33.6">SW2</text>
<text x="171.3" y="35.2">+3V3</text>
<text x="191.7" y="30.1">+3V3</text>
<text x="196.5" y="33.9">U1</text>
<text x="196.5" y="36.4">AS1115-BSST</text>
<text x="201.6" y="41.5">SEGA</text>
<text x="170.4" y="42.8">R4</text>
<text x="175.2" y="46.6">27k</text>
<text x="195.2" y="42.4" transform="rotate(-90 195.2 42.4)">VDD</text>
<text x="201.4" y="44">SEGB</text>
<text x="201.4" y="46.6">SEGC</text>
<text x="182.1" y="51.7">ISET</text>
<text x="201.4" y="49.1">SEGD</text>
<text x="201.5" y="51.7">SEGE</text>
<text x="182.1" y="59.3">SDA</text>
<text x="182.1" y="56.7">SCL</text>
<text x="201.4" y="56.7">SEGG</text>
<text x="201.6" y="54.2">SEGF</text>
<text x="182.1" y="64.4">IRQ</text>
<text x="200.1" y="61.8">SEGDP</text>
<text x="27.2" y="70.7">SW1</text>
<text x="201.9" y="66.9">DIG0</text>
<text x="201.9" y="69.4">DIG1</text>
<text x="201.9" y="72">DIG2</text>
<text x="236.1" y="66.9">D4</text>
<text x="269.1" y="66.9">D3</text>
<text x="23.7" y="73.3">SW_MEC_5E</text>
<text x="107.2" y="73.3">+5V</text>
<text x="201.9" y="74.5">DIG3</text>
<text x="201.9" y="77.1">DIG4</text>
<text x="41.9" y="79.6">C1</text>
<text x="41.9" y="82.1">C_Small</text>
<text x="201.9" y="79.6">DIG5</text>
<text x="201.9" y="82.1">DIG6</text>
<text x="18.3" y="88.5">GND</text>
<text x="37.3" y="88.5">GND</text>
<text x="102.5" y="86.8" transform="rotate(-90 102.5 86.8)">3V3</text>
<text x="110.1" y="85.6" transform="rotate(-90 110.1 85.6)">5V</text>
<text x="130.7" y="87.2">+3V3</text>
<text x="201.7" y="89.8">KEYA</text>
<text x="201.9" y="84.7">DIG7</text>
<text x="95.8" y="91">EN</text>
<text x="95.8" y="93.6">GPIO36</text>
<text x="106.7" y="91">GPIO23</text>
<text x="106.7" y="93.6">GPIO22</text>
<text x="122.1" y="91.3">R2</text>
<text x="126.4" y="95.4">4k7</text>
<text x="195.2" y="93.5" transform="rotate(-90 195.2 93.5)">GND</text>
<text x="201.5" y="92.3">KEYB</text>
<text x="42.7" y="98.1">+5V</text>
<text x="95.8" y="96.1">GPIO39</text>
<text x="95.8" y="98.7">GPIO34</text>
<text x="95.8" y="101.2">GPIO35</text>
<text x="106.7" y="96.1">GPIO01</text>
<text x="106.7" y="98.7">GPIO03</text>
<text x="106.7" y="101.2">GPIO21</text>
<text x="122.4" y="98.9">R3</text>
<text x="42.8" y="107.2" transform="rotate(-90 42.8 107.2)">VCC</text>
<text x="95.8" y="103.7">GPIO32</text>
<text x="95.8" y="106.3">GPIO33</text>
<text x="106.7" y="106.3">GPIO19</text>
<text x="126.4" y="102.7">4k7</text>
<text x="192.3" y="103.7">GND</text>
<text x="25.6" y="112.6">SEN0137</text>
<text x="31.7" y="110.1">S2</text>
<text x="43.1" y="111.4">DATA</text>
<text x="95.8" y="108.8">GPIO25</text>
<text x="95.8" y="111.4">GPIO26</text>
<text x="95.8" y="113.9">GPIO27</text>
<text x="106.7" y="108.8">GPIO18</text>
<text x="106.7" y="111.4">GPIO05</text>
<text x="106.7" y="113.9">GPIO17</text>
<text x="42.8" y="117.6" transform="rotate(-90 42.8 117.6)">GND</text>
<text x="95.8" y="116.4">GPIO14</text>
<text x="95.8" y="119">GPIO12</text>
<text x="106.7" y="116.4">GPIO16</text>
<text x="106.7" y="119">GPIO04</text>
<text x="43.9" y="123.8">GND</text>
<text x="95.8" y="124.1">GPIO13</text>
<text x="106.7" y="121.5">GPIO00</text>
<text x="106.7" y="124.1">GPIO02</text>
<text x="240.5" y="121.5">+5V</text>
<text x="95.8" y="126.6">GPIO09</text>
<text x="95.8" y="129.1">GPIO10</text>
<text x="95.8" y="131.7">GPIO11</text>
<text x="106.7" y="126.6">GPIO15</text>
<text x="106.7" y="129.1">GPIO08</text>
<text x="106.7" y="131.7">GPIO07</text>
<text x="106.7" y="134.2">GPIO06</text>
<text x="231.2" y="132.7">D9</text>
<text x="237.2" y="135.5">M7</text>
<text x="249.4" y="132.9">2</text>
<text x="255.3" y="132.9">LS1</text>
<text x="255.3" y="135.5">CEM-1205-IC</text>
<text x="31.7" y="141.8">S1</text>
<text x="42.8" y="139" transform="rotate(-90 42.8 139)">VCC</text>
<text x="44" y="139.3">SCL</text>
<text x="102.5" y="139.2" transform="rotate(-90 102.5 139.2)">GND</text>
<text x="106.3" y="139.2" transform="rotate(-90 106.3 139.2)">GND</text>
<text x="110.1" y="139.2" transform="rotate(-90 110.1 139.2)">GND</text>
<text x="25.6" y="144.4">SEN0251</text>
<text x="42.8" y="149.4" transform="rotate(-90 42.8 149.4)">GND</text>
<text x="44" y="146.9">SDA</text>
<text x="106.4" y="149.5">GND</text>
<text x="217.4" y="144.6">R9</text>
<text x="220.6" y="145.4">220</text>
<text x="246.4" y="145.6">Q1</text>
<text x="246.4" y="148.2">2N7002</text>
<text x="43.4" y="155.5">GND</text>
<text x="225.1" y="153">R5</text>
<text x="224.3" y="157.1">100k</text>
<text x="29.1" y="166">+3V3</text>
<text x="224.5" y="162.4">GND</text>
<text x="243.6" y="162.4">GND</text>
<text x="90.2" y="173.9">D5</text>
<text x="104.1" y="173.9">D6</text>
<text x="118.1" y="173.9">D7</text>
<text x="18.6" y="177.4">NORPS-12</text>
<text x="26.5" y="174.9">R1</text>
<text x="37.5" y="178.7">3362P-1-103LF</text>
<text x="43.8" y="176.1">VR1</text>
<text x="90.2" y="176.4">LED</text>
<text x="104.1" y="176.4">LED</text>
<text x="118.1" y="176.4">LED</text>
<text x="37.3" y="183.7">CCW</text>
<text x="48.2" y="183.7">WIPER</text>
<text x="88.9" y="182.5">R6</text>
<text x="88.9" y="185">R_US</text>
<text x="102.9" y="182.5">R7</text>
<text x="102.9" y="185">R_US</text>
<text x="116.8" y="182.5">R8</text>
<text x="116.8" y="185">R_US</text>
<text x="37.3" y="186.3">CW</text>
<text x="32.8" y="192.1">GND</text>
<text x="84.3" y="193.9">GND</text>
<text x="98.3" y="193.9">GND</text>
<text x="112.3" y="193.9">GND</text>
</g>
<g font-size="1.3" fill="#0000c2">
<text x="14.5" y="94.1">SENSOR</text>
<text x="23.2" y="94.1">DE</text>
<text x="26.8" y="94.1">TEMPERATURA</text>
<text x="41" y="94.1">Y</text>
<text x="43.2" y="94.1">HUMEDAD</text>
<text x="169.3" y="108.8">Revisar</text>
<text x="177.3" y="108.8">que</text>
<text x="181.9" y="108.8">esté</text>
<text x="187" y="108.8">bien</text>
<text x="192.1" y="108.8">configurado</text>
<text x="204.6" y="108.8">ISET</text>
<text x="14.7" y="129.9">BARÓMETRO</text>
<text x="39.4" y="190.4">potenciometro</text>
</g>
<g font-size="1.1" fill="#0000c2">
<text x="15.2" y="57.4">Poner</text>
<text x="21" y="57.4">switch</text>
<text x="27.2" y="57.4">para</text>
<text x="32" y="57.4">la</text>
<text x="34.6" y="57.4">alimentación,</text>
<text x="46.8" y="57.4">mejor</text>
<text x="52.5" y="57.4">antes</text>
<text x="58" y="57.4">de</text>
<text x="61" y="57.4">la</text>
<text x="63.7" y="57.4">fuente.</text>
<text x="70.4" y="57.4">Se</text>
<text x="73.5" y="57.4">podría</text>
<text x="79.7" y="57.4">poner</text>
<text x="85.4" y="57.4">otro</text>
<text x="89.8" y="57.4">extra</text>
<text x="95" y="57.4">a</text>
<text x="97.1" y="57.4">la</text>
<text x="99.7" y="57.4">salida</text>
<text x="105.8" y="57.4">de</text>
<text x="108.8" y="57.4">la</text>
<text x="111.4" y="57.4">fuente.</text>
<text x="77.2" y="153.3">GPIO</text>
<text x="77.2" y="155.1">Resto</text>
<text x="82.2" y="153.3">con</text>
<text x="82.8" y="155.1">libres</text>
<text x="86.2" y="153.3">cuidado:</text>
<text x="94.2" y="153.3">0,</text>
<text x="96.9" y="153.3">2,</text>
<text x="99.5" y="153.3">5,</text>
<text x="102.2" y="153.3">12,</text>
<text x="105.9" y="153.3">14,</text>
<text x="109.5" y="153.3">15,</text>
<text x="113.2" y="153.3">34,</text>
<text x="116.9" y="153.3">35,</text>
<text x="120.6" y="153.3">36,</text>
<text x="124.3" y="153.3">39</text>
<text x="244.3" y="153.2">C</text>
<text x="246.5" y="153.2">cerámico</text>
<text x="255.1" y="153.2">para</text>
<text x="259.8" y="153.2">filtrar</text>
<text x="265.6" y="153.2">alta</text>
<text x="269.9" y="153.2">f</text>
<text x="271.6" y="153.2">de</text>
<text x="274.6" y="153.2">conmutación?</text>
</g>
<text font-size="1" fill="#008484" x="111.3" y="80.7">UC1</text>
<g font-size="1" fill="#0000c2">
<text x="43.4" y="120.6">Saca</text>
<text x="48" y="120.6">3V3</text>
<text x="51.8" y="120.6">con</text>
<text x="55.5" y="120.6">5V</text>
<text x="58.3" y="120.6">de</text>
<text x="61.1" y="120.6">alim</text>
<text x="41.5" y="131">*</text>
<text x="43.3" y="131">REVISAR</text>
<text x="50.4" y="131">VCC</text>
</g>
<g font-size="1" fill="#840000">
<text x="236" y="130.2" transform="rotate(-90 236 130.2)">C</text>
<text x="236" y="135.2" transform="rotate(-90 236 135.2)">A</text>
</g>
</svg>
